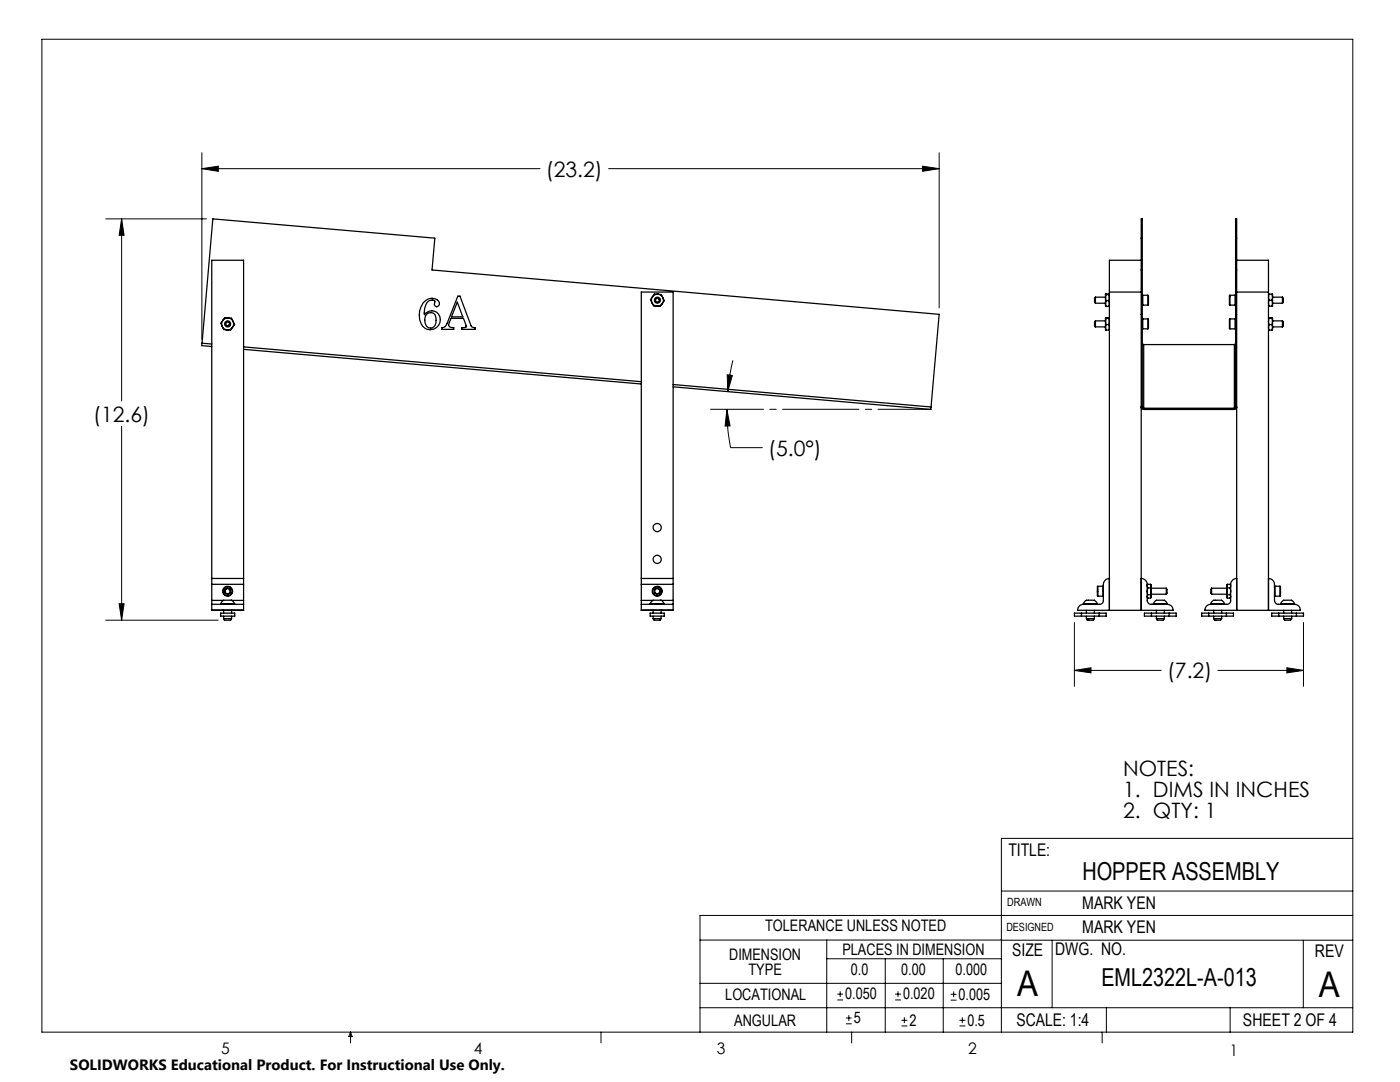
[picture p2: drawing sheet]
<svg xmlns="http://www.w3.org/2000/svg" width="279mm" height="216mm" viewBox="0 0 279 216" stroke-linecap="round" stroke-linejoin="round" font-family="sans-serif">
<g fill="none" stroke="#000" stroke-width=".2">
<path d="M8.4 7.8h261.6v198.2h-261.6zM40.3 30.5v37.2M40.3 33.7h67.5M40.3 33.7l3.3-.5v1zM121.5 33.7h65.9M184.1 33.2l3.3 .5-3.3 .5zM187.4 30.5v31M21.1 43.7h20.1M24.3 43.7l.5 3.3h-1zM24.3 43.7v36.3M145.1 74.8l1.1 .1-1 3.2zM146.3 71.9l-.8 3.9-.3 2.3"/>
<path d="M24.3 85.1v38.7M145.1 81.7l.6 3.3h-1zM145.1 81.7a38 38 0 0 0 .7 7.6h6.4M21.1 123.8h22.4M23.8 120.5h1l-.5 3.3zM214.4 133.8l3.3-.6v1.1zM214.4 124.2v12.7M214.4 133.8h17.3M243.1 133.8h17M256.8 133.2l3.3 .6-3.3 .5zM260.1 124.2v12.7M199.8 177.8h70.2"/>
<path d="M270 167.3h-70.2v38.7M139.7 187.6h60.2M139.7 196.2h60.1M165 187.6v18.4M165 191.3h34.8M167.1 199.5h1.1M167.1 198.4h1.1M167.7 197.8v1.1M176.7 191.3v14.7M178.6 199.5h1.2M178.6 198.4h1.2M179.2 197.8v1.1"/>
<path d="M188.2 191.3v14.7M189.7 199.6h1.2M189.7 198.4h1.2M190.3 197.8v1.2M199.8 187.6h70.2M210 187.6v13.5M260.1 187.6v13.5M270 182.7h-130.3v23.3M70 206v2.1M70 206l.3 .8h-.7zM119.9 206v2.1M139.7 201.1h130.3"/>
<path d="M168.8 204.3h1.2M168.8 203.1h1.2M169.4 202.6v1.1M170 206v2.1M179.9 204.7h1.2M179.9 203.6h1.2M180.5 203v1.2M191.5 204.7h1.2M191.5 203.6h1.2M192.1 203v1.2M220 206v2.1M220.8 201.1v4.9"/>
<path d="M245.5 201.1v4.9"/>
</g>
<path d="M185.8 81.7h-44" fill="none" stroke="#000" stroke-width=".2" stroke-dasharray="15.2 1.3 1.3 1.3" stroke-dashoffset="4.7"/>
<g fill="#000">
<path d="M24.3 43.7l.5 3.3h-1zM23.8 120.5h1l-.5 3.3zM40.3 33.7l3.3-.5v1zM184.1 33.2l3.3 .5-3.3 .5zM214.4 133.8l3.3-.6v1.1zM256.8 133.2l3.3 .6-3.3 .5z"/>
<path d="M145.1 74.8l1.1 .1-1 3.2zM145.1 81.7l.6 3.3h-1z"/>
</g>
<g fill="none" stroke="#000" stroke-width=".25">
<path d="M91.4 59.1h.4l2.2 5.9a.73 .73 0 0 0 .8 .4v.3h-2.7v-.3l.9-.1 .1-.2-.6-1.6h-2.5a1.79 1.79 0 0 0-.4 1.6 .87 .87 0 0 0 1 .3v.3h-2.4v-.3a.99 .99 0 0 0 1-.8zM130.2 59.2a1.15 1.15 0 0 0-.1 1.2M130.2 59.2l-.4 .6 .3 .6M131.3 58.7a1.19 1.19 0 0 0-1.1 .5M131.3 58.7h-.7l-.4 .5M131.3 58.7l.7 .1 .3 .6M131.3 58.7a1.26 1.26 0 0 1 1 .7M132.3 59.4a1.15 1.15 0 0 1-.1 1.2M132.3 59.4l.3 .6-.4 .6M218.6 59.3v1.2M218.6 59.3l-.2 .2v.8l.2 .2M218.6 59.3h2"/>
<path d="M220.6 59.4v1.2M220.6 58.7v.7M220.6 58.7h.8l-.1 .1M220.6 59.4l.1 .6M220.6 58.7l.1 .1M220.7 58.8l-.1 .6M220.7 58.8h.6M221.3 58.8l.1 .5-.1 .7M221.4 58.3h6.4M227.8 51.9h-6.4v69.9M227.8 53.9h.2M227.8 47.5h.2"/>
<path d="M228.1 58.9v2M228.1 58.9h1M228.1 58.9l-.1 .1M229.1 58.9v2M229.1 58.9l.1 .1-.1 1.9M245.4 59h.1M245.4 59l.1 1.9M245.5 58.9v2M245.5 58.9h1M245.5 58.9l-.1 .1M246.5 58.9h.1M246.5 58.9v2"/>
<path d="M246.5 58.9l.1 .1M246.6 53.9h.2M246.6 47.5h.2M246.8 51.9h6.4v69.9M246.8 58.3h6.4M253.2 58.7h.1M253.3 58.7l-.1 .6 .1 .6M253.3 59.9l-.1 .5 .1 .7M253.3 59.9h.6M253.3 58.7h.6M253.9 59.9l.1 .6M253.9 58.7h.1v.6"/>
<path d="M253.9 58.7l.1 .6M254 59.3l-.1 .6M254 59.3v1.2M254 59.3h1.9M255.9 59.3v1.2M255.9 59.3l.2 .2v.8l-.2 .2M40.3 68.5v.5l2 .1M40.3 68.5l2.2-24.8 44.3 3.8-.6 6.4 101.2 8.8-1.6 18.5M40.3 68.5l2 .2M44.3 65.1a1.13 1.13 0 0 0 1 .7M44.3 65.1l.3 .7h.7M44.5 64a1.15 1.15 0 0 0-.2 1.1"/>
<path d="M44.5 64l-.4 .5 .2 .6M45.5 63.5a1.27 1.27 0 0 0-1 .5M45.5 63.5a1.03 1.03 0 0 1 1 .6M45.5 63.5l-.7-.1-.3 .6M45.5 63.5h.7l.3 .6M46.4 65.3a1.1 1.1 0 0 1-1.1 .5M46.4 65.3l-.4 .6-.7-.1M46.5 64.1a1.15 1.15 0 0 1-.1 1.2M46.5 64.1l.3 .7-.4 .5M48.6 69.7l79.4 6.9M48.6 69.2l79.4 7M84.5 60.4a1.97 1.97 0 0 1 3.1-.2 .66 .66 0 0 1-.4 1 .73 .73 0 0 1-.4-1.1 1.14 1.14 0 0 0-1.8 .7l-.3 .8v1.2a1.79 1.79 0 0 1 2.8-.2 1.79 1.79 0 0 1-.4 2.7 2.08 2.08 0 0 1-2.1 .3 2.08 2.08 0 0 1-1.3-1.8 4.2 4.2 0 0 1 .8-3.4z"/>
<path d="M85.2 62.6a1.07 1.07 0 0 1 1.2-.1 1.07 1.07 0 0 1 .6 .9 1.73 1.73 0 0 1-.8 2 1.07 1.07 0 0 1-1.4-.9 1.88 1.88 0 0 1 .4-1.9zM91.3 60.3l1.1 2.9h-2.3zM130.1 60.4a1.26 1.26 0 0 0 1 .7M130.1 60.4l.3 .6 .7 .1M132.2 60.6a1.19 1.19 0 0 1-1.1 .5M132.2 60.6l-.4 .5h-.7M134.3 77.2l51.5 4.5v-.5M134.3 76.7l51.5 4.5M218.6 64v1.2M218.6 64l-.2 .3v.7l.2 .2M218.6 64h2M218.6 65.2h2"/>
<path d="M218.6 60.5h2M220.6 64.1l.1 .7M220.6 64.1v1.2M220.6 65.3l.1 .6M220.6 63.5h.8h-.1M220.6 63.5h.1M220.6 63.5v.6M220.6 60.6l.1 .5M220.7 64.8l-.1 .5M220.7 60l-.1 .6M220.7 63.5h.6M220.7 64.8h.6"/>
<path d="M220.7 63.5l-.1 .6M220.7 65.9h.6M220.7 61.1h.6M220.7 60h.6M221.3 63.5l.1 .6-.1 .7M221.3 64.8l.1 .4-.1 .7M221.3 60l.1 .6-.1 .5M221.4 61.1h-.1M221.4 65.8l-.1 .1M227.8 62.7h.2M228 68.5l.2 .3M228 65.5l.1 .1"/>
<path d="M228 60.8l.1 .1M228.1 63.6v2M228.1 63.6h1M228.1 65.6h1M228.1 63.6l-.1 .1M228.1 60.9h1M228.2 68.8v12.9M228.2 68.8h18.1M229.1 63.6v2M229.1 63.6l.1 .1-.1 1.9M245.5 63.6v2M245.5 63.6l-.1 .1 .1 1.9"/>
<path d="M245.5 63.6h1M245.5 65.6h1M245.5 60.9h1M246.3 68.8v12.9M246.5 63.6v2M246.5 63.6l.1 .1M246.6 68.5l-.3 .3M246.6 65.5l-.1 .1M246.6 60.8l-.1 .1M246.6 62.7h.2M253.2 65.8l.1 .1M253.3 64.8l-.1 .5 .1 .6"/>
<path d="M253.3 63.5l-.1 .6 .1 .7M253.3 63.5h.6M253.3 64.8h.6M253.3 65.9h.6M253.9 64.8l.1 .5M253.9 63.5l.1 .6M254 64.1l-.1 .7M254 64.1v1.2M254 65.3l-.1 .6M254 63.5v.6M254 63.5l-.8-.1 .1 .1M254 60.5l-.1 .6"/>
<path d="M254 60.5v.6h-.8M254 64h1.9M254 65.2h1.9M254 60.5h1.9M254 63.5h-.1M255.9 64v1.2M255.9 64l.2 .3v.7l-.2 .2M228 81.2h-.2v.3l.4 .2M228 81.2l.1 .3h18.3l.2-.3M228 81.2v-37.5h-.2v78.1M228.2 81.7h18.1M246.6 81.2h.2l-.1 .3-.4 .2"/>
<path d="M246.6 81.2v-37.5h.2v78.1M42.3 119.8v.8M42.3 115.4v1.2M42.3 116.6h6.3M42.3 115.4h6.3M42.3 115.4v-63.5h6.3v63.5M42.3 116.6v3.2M42.3 119.8h2.3M44.9 117.7v.6M44.9 118.3l.5 .2M45.4 117.4l-.5 .3M45.4 117.4l.5 .3"/>
<path d="M45.9 117.7v.6M45.9 118.3l-.5 .2M46.3 119.8h2.3M48.6 119.8v.8M48.6 115.4v1.2M48.6 116.6v3.2M128 119.8v.8M128 115.4v1.2M128 115.4v-57.1h6.3v57.1M128 116.6v3.2M128 116.6h6.3M128 115.4h6.3"/>
<path d="M128 119.8h2.3M130.7 118.3l.5 .2M130.7 117.7v.6M131.2 117.4l.5 .3M131.2 117.4l-.5 .3M131.7 118.3l-.5 .2M131.7 117.7v.6M132 119.8h2.3M134.3 119.8v.8M134.3 115.4v1.2M134.3 116.6v3.2M219.1 117v2"/>
<path d="M219.1 117l-.1 .1 .1 1.9M219.1 117h1M219.1 119h1M220.1 117v2M220.1 117l.1 .1M220.2 118.9l-.1 .1M221.4 115.4a1.22 1.22 0 0 0-1.2 1.2v3.2a.73 .73 0 0 1-.8 .8h-3.2a1.21 1.21 0 0 0-1.1 1.2h19a1.14 1.14 0 0 0-1.1-1.2M227.8 115.4a1.22 1.22 0 0 1 1.2 1.2v3.2a.73 .73 0 0 0 .7 .8h3.3M229 119.2l.1 .1M229.1 117.3l-.1 .7 .1 .7M229.1 118.7l-.1 .3 .1 .3M229.1 116.6l-.1 .3 .1 .4"/>
<path d="M229.1 116.6h.5M229.1 116.6l-.1 .2M229.1 117.3h.5M229.1 118.7h.5M229.1 119.3h.5M229.6 118.7l.1 .3M229.6 117.3l.1 .7M229.6 116.6l.1 .3M229.7 118l-.1 .7M229.7 118v1M229.7 116.9v1.1M229.7 119l-.1 .3"/>
<path d="M229.7 117.4h3.1M229.7 118.6h3.1M229.7 116.9l-.1 .4M232.8 117.4l.1 .2v.8l-.1 .2M232.8 117.4v1.2M241.8 117.4v1.2M241.8 117.4l-.1 .2v.8l.1 .2M241.8 117.4h3M241.8 118.6h3M244.8 116.9l.1 .4M244.8 116.9v1.1M244.8 118l.1 .7"/>
<path d="M244.8 118v1M244.8 119l.1 .3M244.9 117.3l-.1 .7M244.9 116.6l-.1 .3M244.9 116.6h.6M244.9 117.3h.6M244.9 118.7h.6M244.9 118.7l-.1 .3M244.9 119.3h.6M245.5 117.3l.1 .5-.1 .9M245.5 116.6l.1 .3-.1 .4M245.5 118.7l.1 .3-.1 .3"/>
<path d="M245.5 116.6l.1 .2M245.6 119.2l-.1 .1M246.8 115.4a1.22 1.22 0 0 0-1.2 1.2v3.2a.73 .73 0 0 1-.8 .8h-3.2a1.21 1.21 0 0 0-1.1 1.2h19a1.14 1.14 0 0 0-1.1-1.2h-3.3a.73 .73 0 0 1-.7-.8v-3.2a1.21 1.21 0 0 0-1.2-1.2M254.4 118.9l.1 .1M254.5 117v2M254.5 117h.9M254.5 119h.9M254.5 117l-.1 .1M255.4 117v2M255.4 117l.2 .1-.2 1.9M42.3 120.6v1.1M42.3 120.6h6.3"/>
<path d="M42.3 121.7h6.3M44 120.5l.3-.4a.9 .9 0 0 1 1.1-.3 1.05 1.05 0 0 1 1.4 .7M44 122.3h2.8v.6h-2.8zM44 120.5h2.8M44 120.5v.1M44.6 123.4h1.6M44.6 123.4l.2 .4h1.2l.2-.4M44.6 121.8v.5M44.6 122.9v.5M46.2 121.8v.5M46.2 122.9v.5M46.8 120.5v.1"/>
<path d="M48.6 120.6v1.1M128 120.6v1.1M128 120.6h6.3M128 121.7h6.3M129.8 120.5l.2-.4a.9 .9 0 0 1 1.2-.3 1.05 1.05 0 0 1 1.3 .7M129.8 122.3h2.8v.6h-2.8zM129.8 120.5h2.7M129.8 120.5v.1M130.4 123.4l.1 .4h1.3l.1-.4M130.4 123.4h1.5M130.4 121.8v.5M130.4 122.9v.5"/>
<path d="M131.9 121.8v.5M131.9 122.9v.5M132.5 120.5v.1M134.3 120.6v1.1M215.8 122.3h-1.4v.6h1.4M215.8 122.9h3.6M215.8 122.3h3.6M215.8 122.3v.6M216.2 120.5l.2-.4a.85 .85 0 0 1 1.1-.3 1.12 1.12 0 0 1 1.3 .3l.2 .4M216.2 120.5h2.8M216.2 120.5v.1M216.8 123.4h1.6"/>
<path d="M216.8 123.4l.2 .4h1.2l.2-.4M216.8 121.8v.5M216.8 122.9v.5M218.4 121.8v.5M218.4 122.9v.5M219 120.5v.1M219.4 122.3h1.4v.6h-1.4M219.4 122.3v.6M229.8 122.3h-1.4v.6h1.4M229.8 122.3v.6M229.8 122.9h3.5M229.8 122.3h3.5"/>
<path d="M230.2 120.5l.2-.4a.85 .85 0 0 1 1-.3 1.12 1.12 0 0 1 1.3 .3l.2 .4M230.2 120.5h2.7M230.2 120.5v.1M230.8 123.4h1.6M230.8 123.4l.2 .4h1.2l.2-.4M230.8 121.8v.5M230.8 122.9v.5M232.4 121.8v.5M232.4 122.9v.5M232.9 120.5v.1M233.3 122.3h1.4v.6h-1.4M233.3 122.3v.6"/>
<path d="M241.2 122.3h-1.4v.6h1.4M241.2 122.9h3.6M241.2 122.3h3.6M241.2 122.3v.6M241.6 120.5l.2-.4a.85 .85 0 0 1 1.1-.3 1.12 1.12 0 0 1 1.3 .3l.2 .4M241.6 120.5h2.8M241.6 120.5v.1M242.2 123.4l.2 .4h1.2l.2-.4M242.2 123.4h1.6M242.2 121.8v.5M242.2 122.9v.5M243.8 121.8v.5"/>
<path d="M243.8 122.9v.5M244.4 120.5v.1M244.8 122.3h1.4v.6h-1.4M244.8 122.3v.6M255.2 122.3h-1.4v.6h1.4M255.2 122.9h3.5M255.2 122.3h3.5M255.2 122.3v.6M255.6 120.5l.2-.4a.85 .85 0 0 1 1-.3 1.12 1.12 0 0 1 1.3 .3l.2 .4M255.6 120.5h2.7M255.6 120.5v.1M256.2 123.4h1.6"/>
<path d="M256.2 123.4l.2 .4h1.2l.2-.4M256.2 121.8v.5M256.2 122.9v.5M257.8 121.8v.5M257.8 122.9v.5M258.3 120.5v.1M258.7 122.3h1.4v.6h-1.4M258.7 122.3v.6"/>
<circle cx="131.2" cy="59.9" r=".6"/>
<circle cx="131.2" cy="59.9" r=".37"/>
<circle cx="45.4" cy="64.6" r=".36"/>
<circle cx="45.4" cy="64.6" r=".61"/>
<circle cx="45.4" cy="118" r=".98"/>
<circle cx="45.4" cy="118" r=".88"/>
<circle cx="131.2" cy="111.6" r=".81"/>
<circle cx="131.2" cy="105.3" r=".81"/>
<circle cx="131.2" cy="118" r=".89"/>
<circle cx="131.2" cy="118" r=".98"/>
</g>
<g font-size="7.1">
<text x="203" y="198.7">A</text>
<text x="263.2" y="198.9">A</text>
</g>
<g font-size="4.9">
<text x="216" y="175.7">HOPPER ASSEMBLY</text>
<text x="219.8" y="196.7">EML2322L-A-013</text>
</g>
<g font-size="4.2">
<text x="109" y="35.2">(23.2)</text>
<text x="18.6" y="84.1">(12.6)</text>
<text x="153.3" y="90.9">(5.0°)</text>
<text x="232.9" y="135.4">(7.2)</text>
<text x="224.2" y="154.8">NOTES:</text>
<text x="224.2" y="158.9">1. DIMS IN INCHES</text>
<text x="224.2" y="163.1">2. QTY: 1</text>
</g>
<g font-size="3.5">
<text x="201.2" y="170.7">TITLE:</text>
<text x="216" y="181.4">MARK YEN</text>
<text x="202" y="190.7">SIZE</text>
<text x="210.6" y="190.6">DWG. NO.</text>
<text x="216" y="186.2">MARK YEN</text>
<text x="262.4" y="190.9">REV</text>
<text x="202.9" y="204.6">SCALE: 1:4</text>
<text x="248.1" y="204.6">SHEET 2 OF 4</text>
</g>
<g font-size="3.2">
<text x="152.7" y="185.7">TOLERANCE UNLESS NOTED</text>
<text x="145.5" y="191.5">DIMENSION</text>
<text x="168.1" y="190.5">PLACES IN DIMENSION</text>
<text x="149.4" y="194.6">TYPE</text>
<text x="169.8" y="194.6">0.0</text>
<text x="179.8" y="194.6">0.00</text>
<text x="190.7" y="194.6">0.000</text>
<text x="144.7" y="199.6">LOCATIONAL</text>
<text x="168.7" y="199.4">0.050</text>
<text x="180.2" y="199.4">0.020</text>
<text x="191.3" y="199.5">0.005</text>
<text x="146.5" y="204.6">ANGULAR</text>
<text x="170.4" y="204.2">5</text>
<text x="181.5" y="204.6">2</text>
<text x="193.1" y="204.6">0.5</text>
<text x="44.2" y="210.4">5</text>
<text x="94.6" y="210.3">4</text>
<text x="143.1" y="210.4">3</text>
<text x="193.2" y="210.3">2</text>
<text x="245.4" y="210.6">1</text>
</g>
<text font-size="3" x="14" y="213.5">SOLIDWORKS Educational Product. For Instructional Use Only.</text>
<g font-size="2.3">
<text x="200.8" y="185.7">DESIGNED</text>
<text x="201" y="180.9">DRAWN</text>
</g>
</svg>
